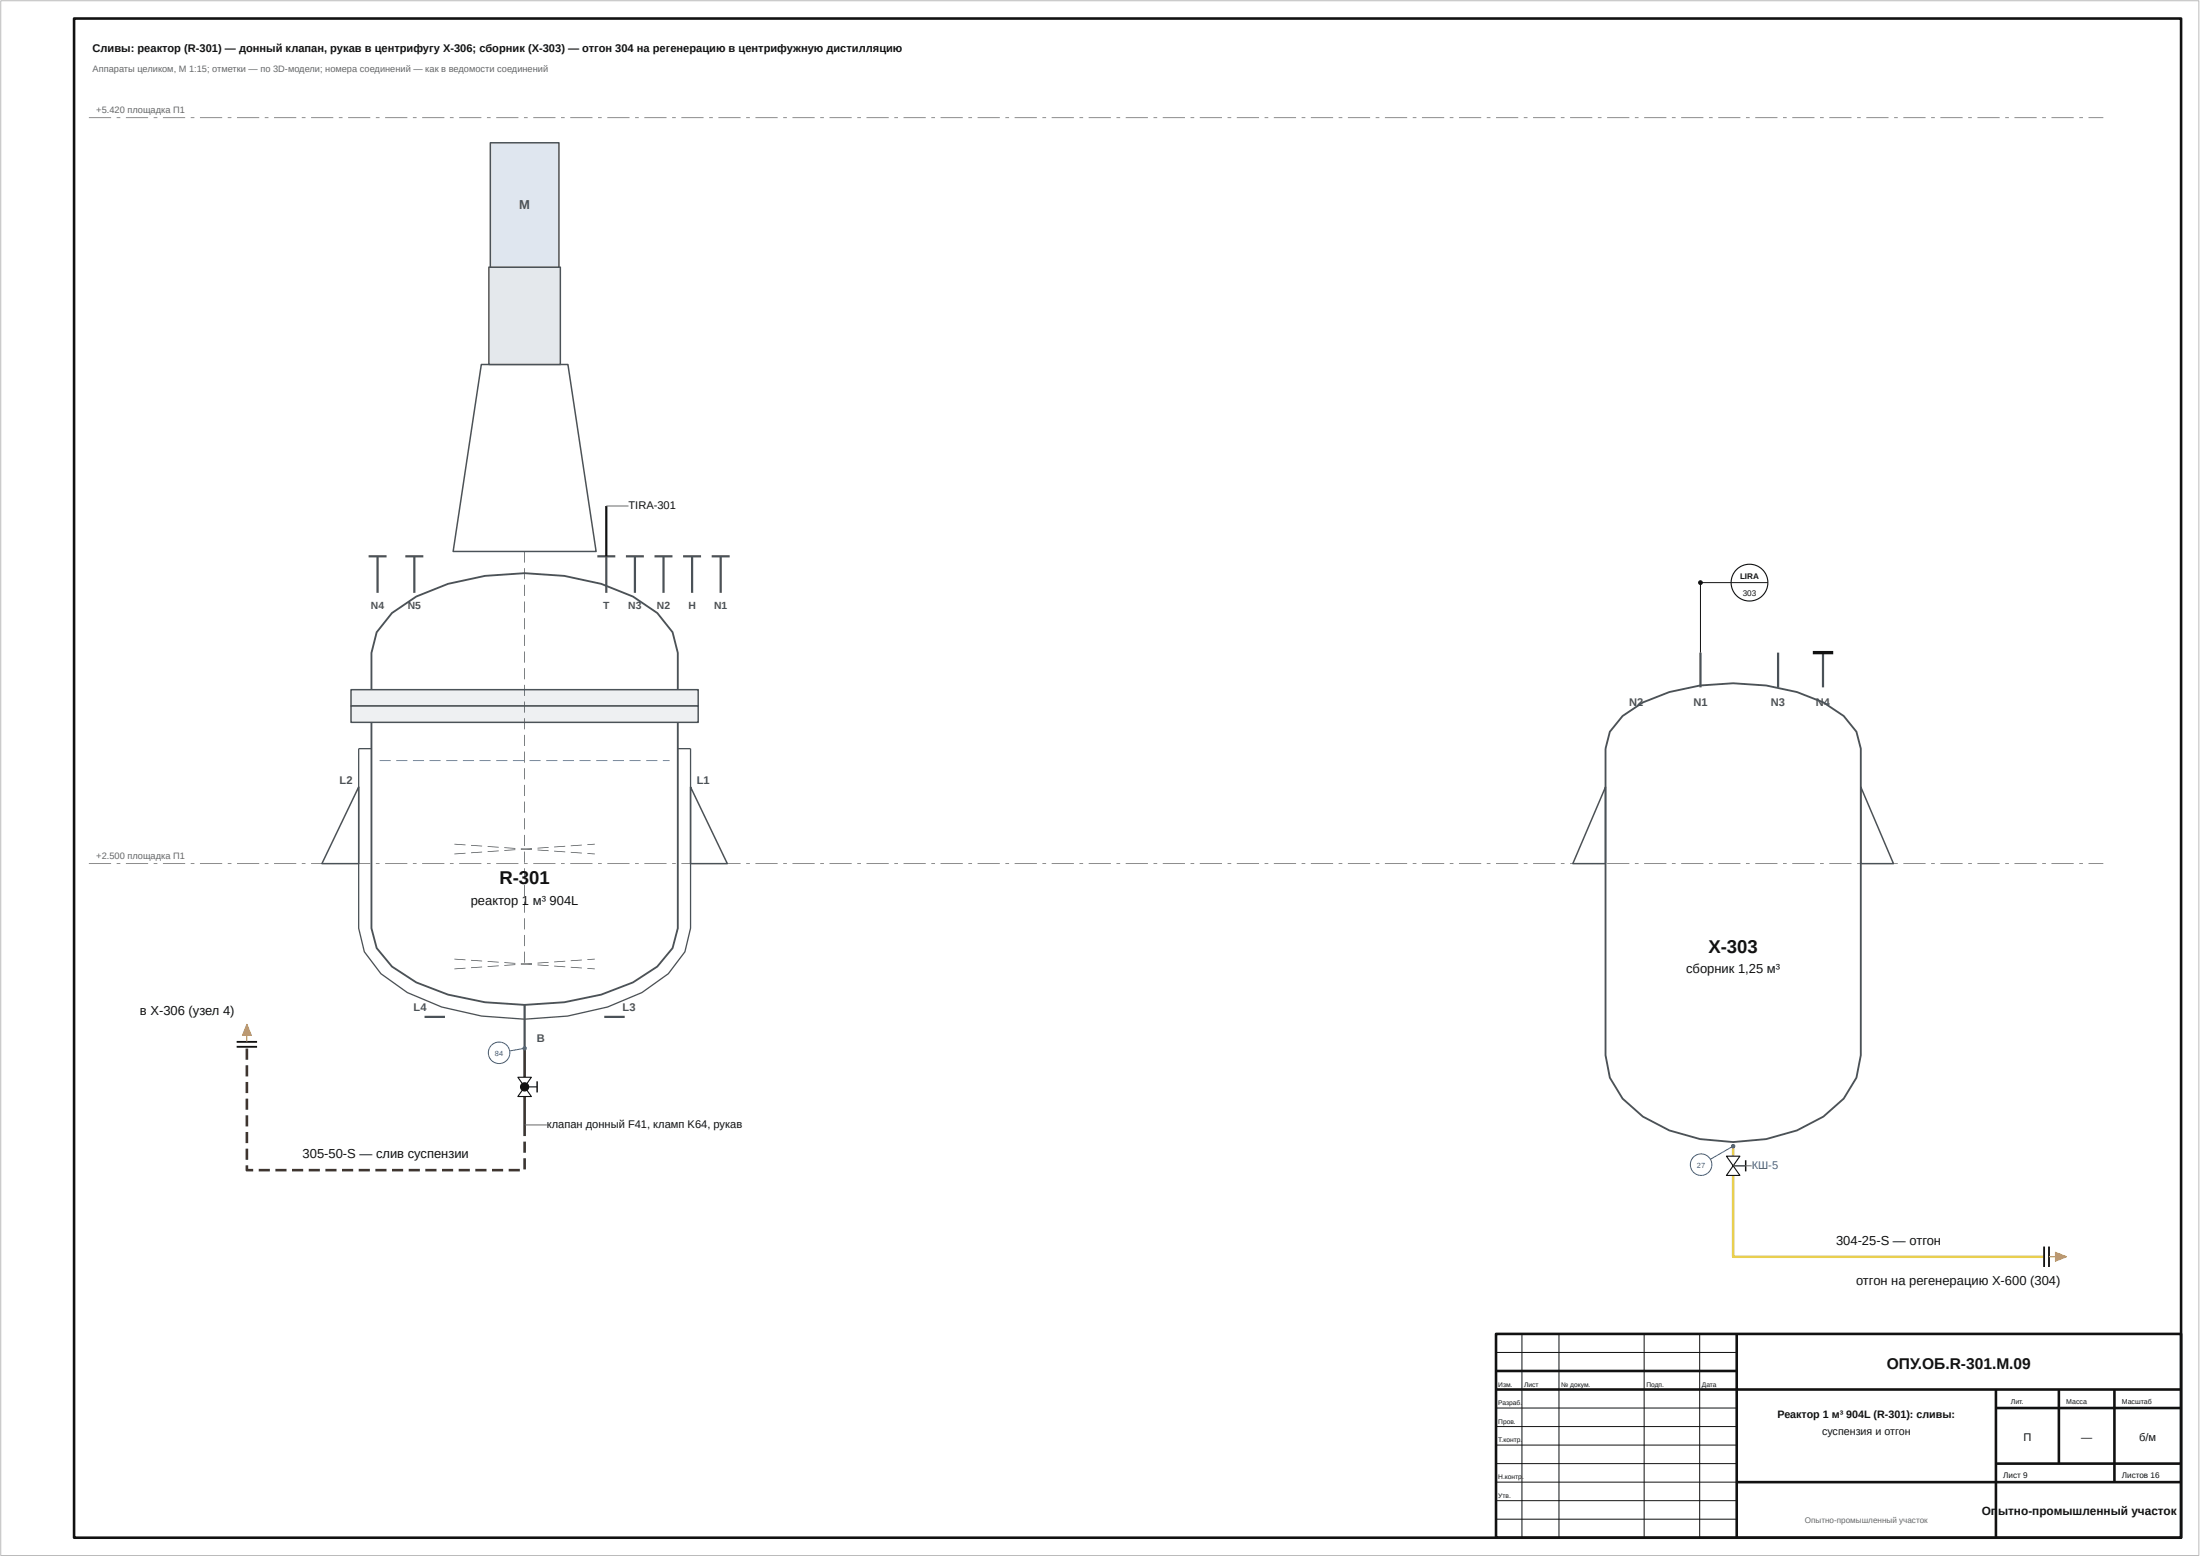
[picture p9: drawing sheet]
<svg xmlns="http://www.w3.org/2000/svg" width="594mm" height="420mm" viewBox="0 0 594 420" stroke-linecap="round" stroke-linejoin="round" font-family="sans-serif">
<path d="M469 360v55M404 370h65M404 375h185M539 375v40M539 380h50M556 375v20M571 375v25M469 400h120M539 395h50" fill="none" stroke="#111" stroke-width=".7" stroke-linecap="butt"/>
<path d="M141.7 282.9v7.8M141.7 295.9v7.7" fill="none" stroke="#4a2d1a" stroke-width=".7" stroke-linecap="butt"/>
<path d="M141.3 303.6h.7v3h-.7zM141.3 308.1h.7v3h-.7zM141.3 312.6h.7v3h-.7zM137.4 315.4h3v.7h-3zM132.9 315.4h3v.7h-3zM128.4 315.4h3v.7h-3zM123.9 315.4h3v.7h-3zM119.4 315.4h3v.7h-3zM114.9 315.4h3v.7h-3zM110.4 315.4h3v.7h-3zM105.9 315.4h3v.7h-3zM101.4 315.4h3v.7h-3zM96.9 315.4h3v.7h-3zM92.4 315.4h3v.7h-3zM87.9 315.4h3v.7h-3zM83.4 315.4h3v.7h-3zM78.9 315.4h3v.7h-3zM74.4 315.4h3v.7h-3zM69.9 315.4h3v.7h-3zM66.3 314.5h.7v1.3h-.3v-.4h1.7v.7h-1.9zM66.3 310h.7v3h-.7zM66.3 305.5h.7v3h-.7zM66.3 301h.7v3h-.7zM66.3 296.5h.7v3h-.7zM66.3 292h.7v3h-.7zM66.3 287.5h.7v3h-.7zM66.3 283h.7v3h-.7z" fill="#4a2d1a"/>
<path d="M468 317.2v22h84M468 309.3v2.7" fill="none" stroke="#e9cf4e" stroke-width=".7" stroke-linecap="butt"/>
<path d="M.2 .2h593.6v419.6h-593.6z" fill="none" stroke="#bbb" stroke-width=".27"/>
<path d="M20 5h569v410h-569zM404 360h185v55h-185z" fill="none" stroke="#111" stroke-width=".7" stroke-linecap="butt"/>
<path d="M411 360v55M421 360v55M444 360v55M459 360v55M404 365h65M404 380h65M404 385h65M404 390h65M404 395h65M404 400h65M404 405h65M404 410h65" fill="none" stroke="#111" stroke-width=".27"/>
<g fill="#666">
<path d="M24 233h6v.2h-6zM31.5 233h1v.2h-1zM34 233h6v.2h-6zM41.5 233h1v.2h-1zM44 233h6v.2h-6zM51.5 233h1v.2h-1zM54 233h6v.2h-6zM61.5 233h1v.2h-1zM64 233h6v.2h-6zM71.5 233h1v.2h-1zM74 233h6v.2h-6zM81.5 233h1v.2h-1zM84 233h6v.2h-6zM91.5 233h1v.2h-1zM94 233h6v.2h-6zM101.5 233h1v.2h-1zM104 233h6v.2h-6zM111.5 233h1v.2h-1zM114 233h6v.2h-6zM121.5 233h1v.2h-1zM124 233h6v.2h-6zM131.5 233h1v.2h-1zM134 233h6v.2h-6zM141.5 233h1v.2h-1zM144 233h6v.2h-6zM151.5 233h1v.2h-1zM154 233h6v.2h-6zM161.5 233h1v.2h-1zM164 233h6v.2h-6zM171.5 233h1v.2h-1zM174 233h6v.2h-6zM181.5 233h1v.2h-1zM184 233h6v.2h-6zM191.5 233h1v.2h-1zM194 233h6v.2h-6zM201.5 233h1v.2h-1zM204 233h6v.2h-6zM211.5 233h1v.2h-1zM214 233h6v.2h-6zM221.5 233h1v.2h-1zM224 233h6v.2h-6zM231.5 233h1v.2h-1zM234 233h6v.2h-6zM241.5 233h1v.2h-1zM244 233h6v.2h-6zM251.5 233h1v.2h-1zM254 233h6v.2h-6zM261.5 233h1v.2h-1zM264 233h6v.2h-6zM271.5 233h1v.2h-1zM274 233h6v.2h-6zM281.5 233h1v.2h-1zM284 233h6v.2h-6zM291.5 233h1v.2h-1zM294 233h6v.2h-6zM301.5 233h1v.2h-1zM304 233h6v.2h-6zM311.5 233h1v.2h-1zM314 233h6v.2h-6zM321.5 233h1v.2h-1zM324 233h6v.2h-6zM331.5 233h1v.2h-1zM334 233h6v.2h-6zM341.5 233h1v.2h-1zM344 233h6v.2h-6zM351.5 233h1v.2h-1zM354 233h6v.2h-6zM361.5 233h1v.2h-1zM364 233h6v.2h-6zM371.5 233h1v.2h-1zM374 233h6v.2h-6zM381.5 233h1v.2h-1zM384 233h6v.2h-6zM391.5 233h1v.2h-1zM394 233h6v.2h-6zM401.5 233h1v.2h-1zM404 233h6v.2h-6zM411.5 233h1v.2h-1zM414 233h6v.2h-6zM421.5 233h1v.2h-1zM424 233h6v.2h-6zM431.5 233h1v.2h-1zM434 233h6v.2h-6zM441.5 233h1v.2h-1zM444 233h6v.2h-6zM451.5 233h1v.2h-1zM454 233h6v.2h-6zM461.5 233h1v.2h-1zM464 233h6v.2h-6zM471.5 233h1v.2h-1zM474 233h6v.2h-6zM481.5 233h1v.2h-1zM484 233h6v.2h-6zM491.5 233h1v.2h-1zM494 233h6v.2h-6zM501.5 233h1v.2h-1zM504 233h6v.2h-6zM511.5 233h1v.2h-1zM514 233h6v.2h-6zM521.5 233h1v.2h-1zM524 233h6v.2h-6zM531.5 233h1v.2h-1zM534 233h6v.2h-6zM541.5 233h1v.2h-1zM544 233h6v.2h-6zM551.5 233h1v.2h-1zM554 233h6v.2h-6zM561.5 233h1v.2h-1zM564 233h4v.2h-4z"/>
<path d="M24 31.7h6v.2h-6zM31.5 31.7h1v.2h-1zM34 31.7h6v.2h-6zM41.5 31.7h1v.2h-1zM44 31.7h6v.2h-6zM51.5 31.7h1v.2h-1zM54 31.7h6v.2h-6zM61.5 31.7h1v.2h-1zM64 31.7h6v.2h-6zM71.5 31.7h1v.2h-1zM74 31.7h6v.2h-6zM81.5 31.7h1v.2h-1zM84 31.7h6v.2h-6zM91.5 31.7h1v.2h-1zM94 31.7h6v.2h-6zM101.5 31.7h1v.2h-1zM104 31.7h6v.2h-6zM111.5 31.7h1v.2h-1zM114 31.7h6v.2h-6zM121.5 31.7h1v.2h-1zM124 31.7h6v.2h-6zM131.5 31.7h1v.2h-1zM134 31.7h6v.2h-6zM141.5 31.7h1v.2h-1zM144 31.7h6v.2h-6zM151.5 31.7h1v.2h-1zM154 31.7h6v.2h-6zM161.5 31.7h1v.2h-1zM164 31.7h6v.2h-6zM171.5 31.7h1v.2h-1zM174 31.7h6v.2h-6zM181.5 31.7h1v.2h-1zM184 31.7h6v.2h-6zM191.5 31.7h1v.2h-1zM194 31.7h6v.2h-6zM201.5 31.7h1v.2h-1zM204 31.7h6v.2h-6zM211.5 31.7h1v.2h-1zM214 31.7h6v.2h-6zM221.5 31.7h1v.2h-1zM224 31.7h6v.2h-6zM231.5 31.7h1v.2h-1zM234 31.7h6v.2h-6zM241.5 31.7h1v.2h-1zM244 31.7h6v.2h-6zM251.5 31.7h1v.2h-1zM254 31.7h6v.2h-6zM261.5 31.7h1v.2h-1zM264 31.7h6v.2h-6zM271.5 31.7h1v.2h-1zM274 31.7h6v.2h-6zM281.5 31.7h1v.2h-1zM284 31.7h6v.2h-6zM291.5 31.7h1v.2h-1zM294 31.7h6v.2h-6zM301.5 31.7h1v.2h-1zM304 31.7h6v.2h-6zM311.5 31.7h1v.2h-1zM314 31.7h6v.2h-6zM321.5 31.7h1v.2h-1zM324 31.7h6v.2h-6zM331.5 31.7h1v.2h-1zM334 31.7h6v.2h-6zM341.5 31.7h1v.2h-1zM344 31.7h6v.2h-6zM351.5 31.7h1v.2h-1zM354 31.7h6v.2h-6zM361.5 31.7h1v.2h-1zM364 31.7h6v.2h-6zM371.5 31.7h1v.2h-1zM374 31.7h6v.2h-6zM381.5 31.7h1v.2h-1zM384 31.7h6v.2h-6zM391.5 31.7h1v.2h-1zM394 31.7h6v.2h-6zM401.5 31.7h1v.2h-1zM404 31.7h6v.2h-6zM411.5 31.7h1v.2h-1zM414 31.7h6v.2h-6zM421.5 31.7h1v.2h-1zM424 31.7h6v.2h-6zM431.5 31.7h1v.2h-1zM434 31.7h6v.2h-6zM441.5 31.7h1v.2h-1zM444 31.7h6v.2h-6zM451.5 31.7h1v.2h-1zM454 31.7h6v.2h-6zM461.5 31.7h1v.2h-1zM464 31.7h6v.2h-6zM471.5 31.7h1v.2h-1zM474 31.7h6v.2h-6zM481.5 31.7h1v.2h-1zM484 31.7h6v.2h-6zM491.5 31.7h1v.2h-1zM494 31.7h6v.2h-6zM501.5 31.7h1v.2h-1zM504 31.7h6v.2h-6zM511.5 31.7h1v.2h-1zM514 31.7h6v.2h-6zM521.5 31.7h1v.2h-1zM524 31.7h6v.2h-6zM531.5 31.7h1v.2h-1zM534 31.7h6v.2h-6zM541.5 31.7h1v.2h-1zM544 31.7h6v.2h-6zM551.5 31.7h1v.2h-1zM554 31.7h6v.2h-6zM561.5 31.7h1v.2h-1zM564 31.7h4v.2h-4z"/>
</g>
<path d="M100.3 190.5v60l1.4 5.4 4.2 5 6.5 4.2 8.6 3.3a78.6 78.6 0 0 0 41.4 0l8.5-3.3 6.6-4.2 4.1-5 1.4-5.4v-60" fill="none" stroke="#4a5258" stroke-width=".5"/>
<path d="M100.3 202h-3.4v48.5l1.5 6.4 4.5 5.9 7.1 5.1 9.3 3.9 10.8 2.4 11.6 .9 11.6-.9 10.8-2.4 9.3-3.9 7.1-5.1 4.5-5.9 1.5-6.4v-48.5h-3.5" fill="none" stroke="#4a5258" stroke-width=".35"/>
<path d="M94.8 186.1h93.7v4.4h-93.7z" fill="#eef0f2"/>
<path d="M94.8 186.1h93.7v4.4h-93.7z" fill="none" stroke="#4a5258" stroke-width=".4"/>
<path d="M94.8 190.5h93.7v4.4h-93.7z" fill="#eef0f2"/>
<path d="M130 98.4h23.4l7.6 50.4h-38.6zM94.8 190.5h93.7v4.4h-93.7zM96.9 212.4v20.7h-10zM186.5 212.4l9.9 20.7h-9.9z" fill="none" stroke="#4a5258" stroke-width=".4"/>
<path d="M100.3 186.1v-9.9l1.4-5.6 4.2-5.2 6.5-4.4 8.6-3.4a75.7 75.7 0 0 1 41.4 0l8.5 3.4 6.6 4.4 4.1 5.2 1.4 5.6v9.9" fill="none" stroke="#4a5258" stroke-width=".5"/>
<path d="M132 72.1h19.3v26.3h-19.3z" fill="#e4e8ec"/>
<path d="M132 72.1h19.3v26.3h-19.3z" fill="none" stroke="#4a5258" stroke-width=".4"/>
<path d="M132.4 38.5h18.5v33.6h-18.5z" fill="#dfe6ef"/>
<path d="M132.4 38.5h18.5v33.6h-18.5z" fill="none" stroke="#4a5258" stroke-width=".4"/>
<g fill="#4a5258">
<path d="M141.6 148.8h.2v3h-.2zM141.6 153.3h.2v3h-.2zM141.6 157.8h.2v3h-.2zM141.6 162.3h.2v3h-.2zM141.6 166.8h.2v3h-.2zM141.6 171.3h.2v3h-.2zM141.6 175.8h.2v3h-.2zM141.6 180.3h.2v3h-.2zM141.6 184.8h.2v3h-.2zM141.6 189.3h.2v3h-.2zM141.6 193.8h.2v3h-.2zM141.6 198.3h.2v3h-.2zM141.6 202.8h.2v3h-.2zM141.6 207.3h.2v3h-.2zM141.6 211.8h.2v3h-.2zM141.6 216.3h.2v3h-.2zM141.6 220.8h.2v3h-.2zM141.6 225.3h.2v3h-.2zM141.6 229.8h.2v3h-.2zM141.6 234.3h.2v3h-.2zM141.6 238.8h.2v3h-.2zM141.6 243.3h.2v3h-.2zM141.6 247.8h.2v3h-.2zM141.6 252.3h.2v3h-.2zM141.6 256.8h.2v3h-.2z"/>
<path d="M122.7 258.7l3 .2v.2l-3-.2zM127.2 259.1l3 .2v.2l-3-.2zM131.7 259.4l3 .2v.2l-3-.2zM136.2 259.7l3 .2v.2l-3-.2zM140.7 260l3 .2v.2l-3-.2zM145.2 260.3l3 .2-.1 .2-3-.2zM149.7 260.6l2.9 .2v.2l-3-.2zM154.1 260.9l3 .2v.2l-3-.2zM158.6 261.2l2 .2v.2l-2-.2z"/>
<path d="M122.7 261.4l3-.2v.2l-3 .2zM127.2 261.1l3-.2v.2l-3 .2zM131.7 260.8l3-.2v.2l-3 .2zM136.2 260.4l3-.2v.2l-3 .2zM140.7 260.1l3-.2v.2l-3 .2zM145.1 259.8l3-.2 .1 .2-3 .2zM149.6 259.5l3-.2v.2l-2.9 .2zM154.1 259.2l3-.2v.2l-3 .2zM158.6 258.9l2-.2v.2l-2 .2z"/>
<path d="M122.7 227.7l3 .2v.2l-3-.2zM127.2 228l3 .2v.2l-3-.2zM131.7 228.3l3 .3v.2l-3-.3zM136.2 228.7l3 .2v.2l-3-.2zM140.7 229l3 .2v.2l-3-.2zM145.2 229.3l3 .2-.1 .2-3-.2zM149.7 229.6l2.9 .2v.2l-3-.2zM154.1 229.9l3 .2v.2l-3-.2zM158.6 230.2l2 .2v.2l-2-.2z"/>
<path d="M122.7 230.4l3-.2v.2l-3 .2zM127.2 230.1l3-.3v.2l-3 .3zM131.7 229.7l3-.2v.2l-3 .2zM136.2 229.4l3-.2v.2l-3 .2zM140.7 229.1l3-.2v.2l-3 .2zM145.1 228.8l3-.2 .1 .2-3 .2zM149.6 228.5l3-.2v.2l-2.9 .2zM154.1 228.2l3-.2v.2l-3 .2zM158.6 227.9l2-.2v.2l-2 .2z"/>
</g>
<path d="M102.5 205.2h3v.2h-3zM107 205.2h3v.2h-3zM111.5 205.2h3v.2h-3zM116 205.2h3v.2h-3zM120.5 205.2h3v.2h-3zM125 205.2h3v.2h-3zM129.5 205.2h3v.2h-3zM134 205.2h3v.2h-3zM138.5 205.2h3v.2h-3zM143 205.2h3v.2h-3zM147.5 205.2h3v.2h-3zM152 205.2h3v.2h-3zM156.5 205.2h3v.2h-3zM161 205.2h3v.2h-3zM165.5 205.2h3v.2h-3zM170 205.2h3v.2h-3zM174.5 205.2h3v.2h-3zM179 205.2h1.8v.2h-1.8z" fill="#1f5fa8"/>
<g fill="none" stroke="#4a5258" stroke-width=".6">
<path d="M99.5 150.1h4.9M102 150.1v9.9M109.5 150.1h4.8M111.9 150.1v9.9M161.3 150.1h4.9M163.7 150.1v9.9M169 150.1h4.9M171.5 150.1v9.9M176.7 150.1h4.9M179.2 150.1v9.9M184.5 150.1h4.8M186.9 150.1v9.9"/>
<path d="M192.2 150.1h4.8M194.6 150.1v9.9M114.7 274.4h5.5M141.7 271.2v11.7M163.2 274.4h5.5"/>
</g>
<path d="M438.2 193.2l5.5-3.6a60 60 0 0 1 41.6-2.8l7.1 2.8 5.5 3.6 3.4 4.3 1.2 4.5v82.8l-1.2 6-3.4 5.7-5.5 4.8-7.1 3.8-8.3 2.3-9 .8-8.9-.8-8.3-2.3-7.1-3.8-5.5-4.8-3.5-5.7-1.1-6v-82.8l1.1-4.5z" fill="none" stroke="#4a5258" stroke-width=".5"/>
<path d="M433.6 212.4v20.7h-8.9zM502.5 212.4l8.8 20.7h-8.8z" fill="none" stroke="#4a5258" stroke-width=".4"/>
<path d="M163.7 136.6v13.5" fill="none" stroke="#111" stroke-width=".6"/>
<path d="M63.9 282.5h5.5M63.9 281.2h5.5" fill="none" stroke="#111" stroke-width=".5"/>
<path d="M66.7 279.2v2" fill="none" stroke="#cc8c38" stroke-width=".3"/>
<path d="M66.7 276.4l1.2 3h-2.4z" fill="#cc8c38"/>
<path d="M66.7 276.4l1.2 3h-2.4z" fill="none" stroke="#cc8c38" stroke-width=".27"/>
<path d="M459.2 176.1v9.4M480.2 176.1v9.4M492.3 176.1v9.4" fill="none" stroke="#4a5258" stroke-width=".6"/>
<path d="M489.5 176.1h5.6" fill="none" stroke="#111" stroke-width=".9" stroke-linecap="butt"/>
<path d="M467.5 157.2h-8.3v18.9" fill="none" stroke="#111" stroke-width=".27"/>
<circle cx="459.2" cy="157.2" r=".5" fill="#111"/>
<circle cx="459.2" cy="157.2" r=".5" fill="none" stroke="#111" stroke-width=".27"/>
<circle cx="472.4" cy="157.2" r="5" fill="#fff"/>
<circle cx="472.4" cy="157.2" r="5" fill="none" stroke="#111" stroke-width=".3"/>
<path d="M467.5 157.2h9.9" fill="none" stroke="#111" stroke-width=".27"/>
<path d="M552 336.4v5.5M553.3 336.4v5.5" fill="none" stroke="#111" stroke-width=".5"/>
<path d="M555.1 338l3 1.2-3 1.2z" fill="#cc8c38"/>
<path d="M555.1 338l3 1.2-3 1.2z" fill="none" stroke="#cc8c38" stroke-width=".27"/>
<path d="M553.3 339.2h2" fill="none" stroke="#cc8c38" stroke-width=".3"/>
<path d="M139.9 290.7l3.6 5.2h-3.6l3.6-5.2z" fill="#fff"/>
<path d="M139.9 290.7l3.6 5.2h-3.6l3.6-5.2zM141.7 293.3h3.3" fill="none" stroke="#111" stroke-width=".3"/>
<path d="M145 291.8v3" fill="none" stroke="#111" stroke-width=".4"/>
<circle cx="141.7" cy="293.3" r="1.1" fill="#111"/>
<circle cx="141.7" cy="293.3" r="1.1" fill="none" stroke="#111" stroke-width=".3"/>
<path d="M466.2 312l3.7 5.2h-3.7l3.7-5.2z" fill="#fff"/>
<path d="M466.2 312l3.7 5.2h-3.7l3.7-5.2zM468 314.6h3.4" fill="none" stroke="#111" stroke-width=".3"/>
<path d="M471.4 313.1v3" fill="none" stroke="#111" stroke-width=".4"/>
<path d="M163.7 136.6h6M141.7 303.6h6M468 314.6h5" fill="none" stroke="#666" stroke-width=".27"/>
<path d="M141.7 282.9l-4.1 .7" fill="none" stroke="#1f5fa8" stroke-width=".27"/>
<circle cx="141.7" cy="282.9" r=".45" fill="#1f5fa8"/>
<circle cx="141.7" cy="282.9" r=".45" fill="none" stroke="#1f5fa8" stroke-width=".27"/>
<circle cx="134.8" cy="284.1" r="2.9" fill="#fff"/>
<g fill="none" stroke="#1f5fa8" stroke-width=".27">
<path d="M468 309.3l-6.1 3.6"/>
<circle cx="134.8" cy="284.1" r="2.9"/>
</g>
<circle cx="468" cy="309.3" r=".45" fill="#1f5fa8"/>
<circle cx="468" cy="309.3" r=".45" fill="none" stroke="#1f5fa8" stroke-width=".27"/>
<circle cx="459.4" cy="314.3" r="2.9" fill="#fff"/>
<circle cx="459.4" cy="314.3" r="2.9" fill="none" stroke="#1f5fa8" stroke-width=".27"/>
<g font-size="5" fill="#111">
<text x="134.9" y="238.6">R-301</text>
<text x="461.4" y="257.2">X-303</text>
</g>
<text font-size="4.2" fill="#111" x="509.5" y="369.5">ОПУ.ОБ.R-301.М.09</text>
<text font-size="3.5" fill="#4a5258" x="140.2" y="56.5">M</text>
<g font-size="3.5" fill="#111">
<text x="127.1" y="244.1">реактор 1 м³</text>
<text x="148.4" y="244.1">904L</text>
<text x="455.3" y="262.7">сборник 1,25 м³</text>
<text x="37.8" y="273.9">в X-306 (узел 4)</text>
<text x="81.7" y="312.6">305-50-S — слив суспензии</text>
<text x="495.8" y="336">304-25-S — отгон</text>
<text x="501.2" y="346.9">отгон на регенерацию X-600 (304)</text>
</g>
<g font-size="3.2" fill="#111">
<text x="535.2" y="409">Оп</text>
<text x="539.6" y="409">ытно-промышленный участок</text>
</g>
<g font-size="3" fill="#111">
<text x="25" y="14">Сливы: реактор (R-301) — донный клапан, рукав в центрифугу X-306; сборник (X-303) — отгон 304 на регенерацию в центрифужную дистилляцию</text>
<text x="169.7" y="137.5">TIRA-301</text>
<text x="147.7" y="304.5">клапан донный F41, кламп K64, рукав</text>
<text x="546.4" y="389">П</text>
<text x="562" y="389">—</text>
<text x="577.7" y="389">б/м</text>
</g>
<g font-size="3" fill="#4a5258">
<text x="439.9" y="190.5">N2</text>
<text x="457.3" y="190.5">N1</text>
<text x="478.2" y="190.5">N3</text>
<text x="490.4" y="190.5">N4</text>
<text x="91.7" y="211.7">L2</text>
<text x="188.1" y="211.7">L1</text>
<text x="111.7" y="272.8">L4</text>
<text x="168.1" y="272.8">L3</text>
<text x="145" y="281.3">B</text>
</g>
<text font-size="3" fill="#1f5fa8" x="473" y="315.5">КШ-5</text>
<g font-size="2.9" fill="#111">
<text x="480" y="382.7">Реактор 1 м³</text>
<text x="498.6" y="382.7">904L (R-301): сливы:</text>
<text x="492" y="387.3">суспензия и отгон</text>
</g>
<g font-size="2.8" fill="#4a5258">
<text x="100.2" y="164.4">N4</text>
<text x="110.1" y="164.4">N5</text>
<text x="162.9" y="164.4">T</text>
<text x="169.7" y="164.4">N3</text>
<text x="177.4" y="164.4">N2</text>
<text x="185.9" y="164.4">H</text>
<text x="192.8" y="164.4">N1</text>
</g>
<g font-size="2.5" fill="#666">
<text x="25" y="19.5">Аппараты целиком, М 1:15; отметки — по 3D-модели; номера соединений — как в ведомости соединений</text>
<text x="26" y="30.6">+5.420 площадка П1</text>
<text x="26" y="231.9">+2.500 площадка П1</text>
</g>
<g font-size="2.2" fill="#111">
<text x="469.9" y="156.1">LIRA</text>
<text x="470.6" y="160.9">303</text>
<text x="541" y="398.8">Лист 9</text>
<text x="573" y="398.8">Листов 16</text>
</g>
<text font-size="2.2" fill="#666" x="487.4" y="411">Опытно-промышленный участок</text>
<g font-size="2" fill="#1f5fa8">
<text x="133.7" y="285">84</text>
<text x="458.3" y="315.2">27</text>
</g>
<g font-size="1.9" fill="#111">
<text x="543" y="378.8">Лит.</text>
<text x="558" y="378.8">Масса</text>
<text x="573" y="378.8">Масштаб</text>
</g>
<g font-size="1.8" fill="#111">
<text x="404.6" y="374.2">Изм.</text>
<text x="411.6" y="374.2">Лист</text>
<text x="421.6" y="374.2">№ докум.</text>
<text x="444.6" y="374.2">Подп.</text>
<text x="459.6" y="374.2">Дата</text>
<text x="404.6" y="379.2">Разраб.</text>
<text x="404.6" y="384.2">Пров.</text>
<text x="404.6" y="389.2">Т.контр.</text>
<text x="404.6" y="399.2">Н.контр</text>
<text x="411" y="399.2">.</text>
<text x="404.6" y="404.2">Утв.</text>
</g>
</svg>
